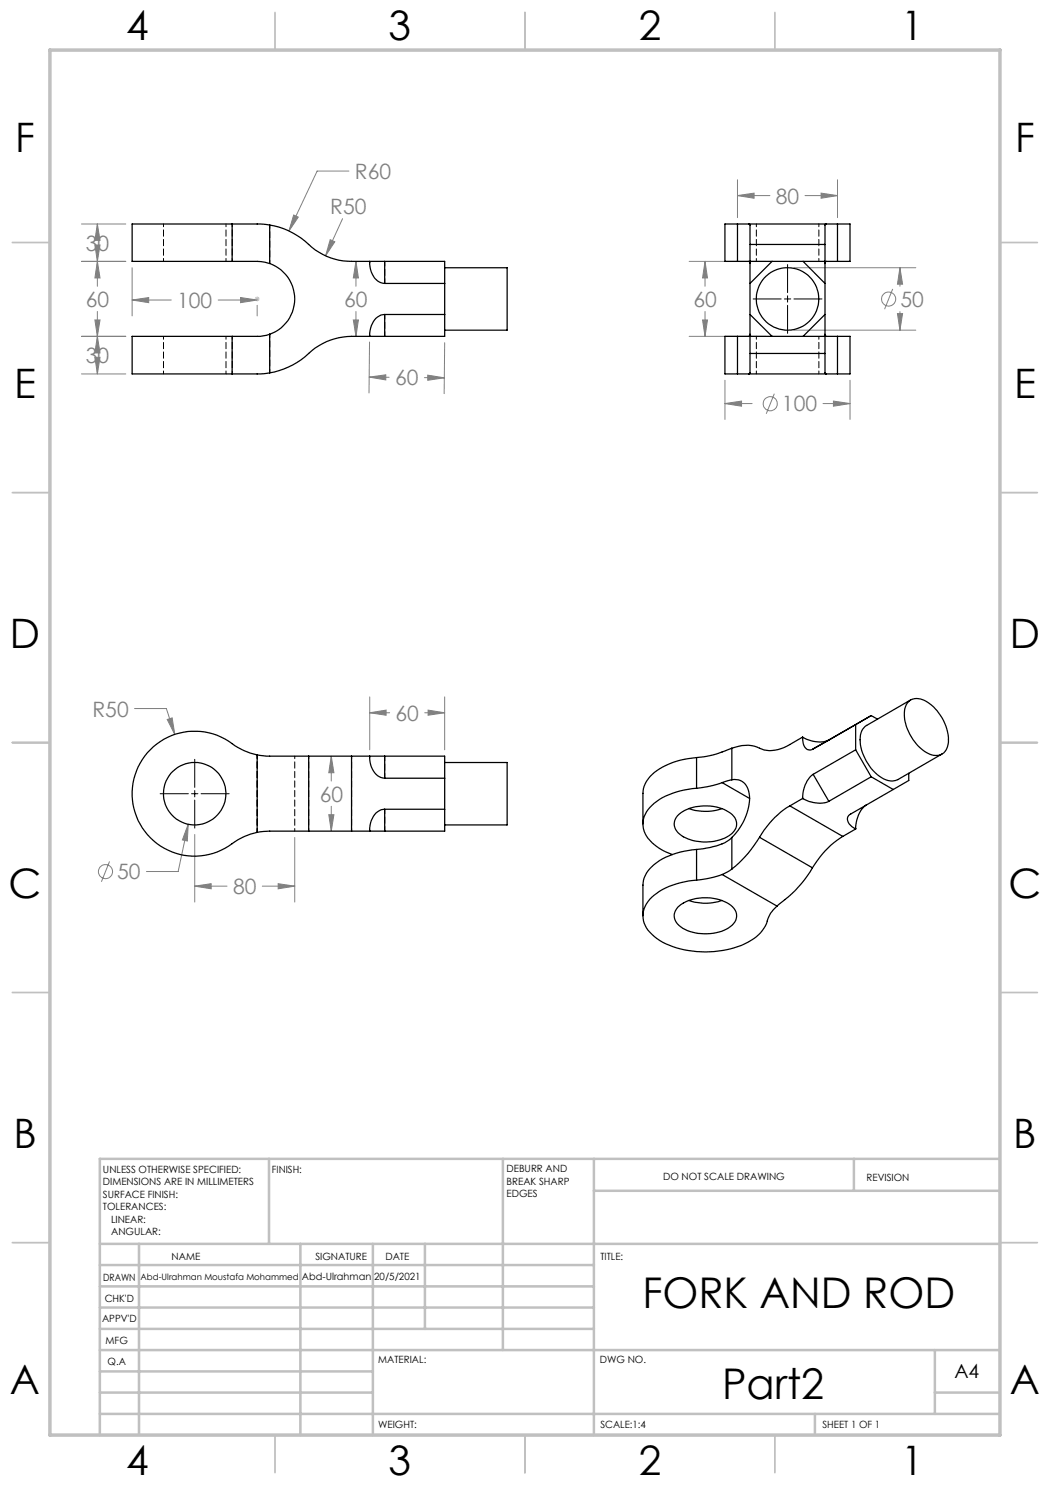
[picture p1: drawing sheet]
<svg xmlns="http://www.w3.org/2000/svg" width="210mm" height="297mm" viewBox="0 0 210 297" stroke-linecap="round" stroke-linejoin="round" font-family="sans-serif">
<g fill="none" stroke="#808080" stroke-width=".2">
<path d="M69.8 34.2h-6.4l-5.6 12M70.3 39.8h.1M147.5 35.9v7.6M147.5 39.1h6.5M147.5 39.1l3.3-.5v1zM161 39.1h6.5M164.2 38.6l3.3 .5-3.3 .5zM167.5 35.9v7.6M16.3 44.8h8.9M16.3 52.3h8.9M19 49h1l-.5 3.3zM19.5 44.8l.5 3.3h-1z"/>
<path d="M19.5 52.3l.5 3.3h-1zM19.5 44.8v1.2M19.5 51v6.3M26.4 53.5v9.7M48.1 59.5l3.3 .5-3.3 .5zM58.7 43l1 .4-1.9 2.8zM66 47.9l1 .5-1.9 2.7zM68.5 43.7l-3.4 7.4M71.2 52.3v5M71.2 52.3l.5 3.3h-1zM137.8 52.3h15.3M141 52.3v5"/>
<path d="M141 52.3l.5 3.3h-1zM158.8 53.5h24.4M178.5 57.8l-1.6 4M180 53.5v3.8M180 53.5l.5 3.3h-1zM16.3 67.3h8.9M16.3 74.8h8.9M19 64h1l-.5 3.3zM19 71.5h1l-.5 3.3zM19.5 67.3l.5 3.3h-1zM19.5 62.3v6.2M19.5 73.6v1.2"/>
<path d="M26.4 60l3.3-.5v1zM26.4 60h7.9M43.6 60h7.8M51.4 61.1v2.1M70.7 64h1l-.5 3.3zM71.2 62.3v5M73.8 75.4l4 .1M73.8 75.4l3.4-.4v1zM73.9 68.4l-.1 10.2M84.9 75.5l4 .1M85.5 75l3.4 .6-3.4 .5zM88.9 68.5l-.1 10.2"/>
<path d="M137.8 67.3h15.3M140.5 64h1l-.5 3.3zM141 62.3v5M145 76.1v7.8M154.9 78.7l-1.7 4.1M158.8 66h24.4M170 76.1v7.8M179.5 62.7h1l-.5 3.3zM180 62.3v3.7M145 80.7l3.3-.5v1zM145 80.7h5.4M164.6 80.7h5.4"/>
<path d="M166.7 80.2l3.3 .5-3.3 .5zM73.9 139.4v10.6M88.9 139.4v10.6M26.9 141.7h6.4l1.7 5.2M33.4 143.9l1-.3 .6 3.3zM66.3 151.2v5M66.3 151.2l.5 3.3h-1zM73.9 142.6l3.3-.6v1zM73.9 142.6h4M84.9 142.6h4M85.6 142l3.3 .6-3.3 .4zM21.9 172.3l-1.6 4.1"/>
<path d="M37.6 164.8l-.1 3.4-1-.2zM37.6 164.8l-2 9.5h-6.3M38.9 177.2l3.3-.5v1.1zM38.9 166.9v13.5M38.9 177.2h6.5M52.5 177.2h6.4M55.6 176.7l3.3 .5-3.3 .6zM58.9 167.5v12.9M65.8 162.9h1l-.5 3.3zM66.3 161.3v4.9"/>
<circle cx="177.7" cy="59.8" r="1.41"/>
<circle cx="154.1" cy="80.8" r="1.41"/>
<circle cx="21.1" cy="174.3" r="1.41"/>
</g>
<path d="M50.9 59.8h1M51.1 59.4l.7 .7M51.4 59.3v1M51.8 59.4l-.7 .7" fill="none" stroke="#c0c0c0" stroke-width=".2"/>
<path d="M150.6 59.8h5.6M156.9 59.8h1.3M157.5 52.9v5.6M157.5 59.2v1.2M158.8 59.8h5.6M157.5 61.1v5.6M32 158.7h5.7M38.3 158.7h1.3M38.9 151.9v5.6M38.9 158.1v1.3M40.2 158.7h5.6M38.9 160v5.6" fill="none" stroke="#000" stroke-width=".2"/>
<g fill="none" stroke="#c0c0c0" stroke-width=".35">
<path d="M55 2.5v7.5M105 2.5v7.5M155 2.5v7.5M2.5 48.5h7.5M200 48.5h7.5M2.5 98.5h7.5M200 98.5h7.5M2.5 148.5h7.5M200 148.5h7.5M2.5 198.5h7.5M200 198.5h7.5M2.5 248.5h7.5"/>
<path d="M200 248.5h7.5M55 287v7.5M105 287v7.5M155 287v7.5"/>
</g>
<g fill="none" stroke="#c0c0c0" stroke-width=".5">
<path d="M53.8 231.8v17M100.6 231.8v38.2M118.8 231.8v55.2M118.8 238.2h81.2M170.8 231.8v6.4M200 231.8h-180v55.2M20 248.8h180M20 257.3h98.8M20 253h98.8M27.8 248.8v38.2M60.1 248.8v38.2M74.6 248.8v38.2"/>
<path d="M85 248.8v17M20 265.8h98.8M20 261.5h98.8M20 278.5h54.6M20 274.3h54.6M20 270h180M187 278.5h13M187 270v12.8M20 282.8h180M163 282.8v4.2"/>
</g>
<path d="M10 10h190v277h-190z" fill="none" stroke="#c0c0c0" stroke-width=".7"/>
<g fill="#808080">
<path d="M48.1 59.5l3.3 .5-3.3 .5zM26.4 60l3.3-.5v1z"/>
<path d="M19.5 44.8l.5 3.3h-1zM19 49h1l-.5 3.3zM19.5 52.3l.5 3.3h-1zM19 64h1l-.5 3.3zM19.5 67.3l.5 3.3h-1zM19 71.5h1l-.5 3.3zM58.7 43l-.9 3.2 1.9-2.8zM66 47.9l-.9 3.2 1.9-2.7zM71.2 52.3l.5 3.3h-1zM70.7 64h1l-.5 3.3zM73.8 75.4l3.4-.4v1zM85.5 75l3.4 .6-3.4 .5zM180 53.5l.5 3.3h-1zM179.5 62.7h1l-.5 3.3zM141 52.3l.5 3.3h-1zM140.5 64h1l-.5 3.3zM164.2 38.6l3.3 .5-3.3 .5zM147.5 39.1l3.3-.5v1zM145 80.7l3.3-.5v1zM166.7 80.2l3.3 .5-3.3 .5zM33.4 143.9l1.6 3-.6-3.3zM37.6 164.8l-1.1 3.2 1 .2zM38.9 177.2l3.3-.5v1.1zM55.6 176.7l3.3 .5-3.3 .6zM65.8 162.9h1l-.5 3.3zM66.3 151.2l.5 3.3h-1zM73.9 142.6l3.3-.6v1zM85.6 142l3.3 .6-3.3 .4z"/>
</g>
<g fill="none" stroke="#000" stroke-width=".25">
<path d="M46.4 44.8h-20v7.5h20M46.4 44.8h5.6l1.9 .2M46.4 52.3h2.4a15.4 15.4 0 0 1 5.1 .4M46.4 44.8v7.5M53.9 45a15.5 15.5 0 0 1 8.5 4.5 12.3 12.3 0 0 0 7.9 2.8h3.6M53.9 52.7a7.5 7.5 0 0 1 5 7.1 7.5 7.5 0 0 1-5 7M53.9 45v7.7M73.9 52.3a4.3 4.3 0 0 0 2.3 4.2l.7 .2M73.9 52.3h3M76.9 52.3v4.4M76.9 56.7h12M76.9 52.3h12v15h-12"/>
<path d="M88.9 53.5h12.5v12.5h-12.5M147.5 52.3h1.1a1.68 1.68 0 0 1 1.4 .2v.2M147.5 44.8h2.3M147.5 44.8h-2.5v7.5h2.5M147.5 44.8v7.5M149.8 44.8h.1a2.64 2.64 0 0 1 .1 1.8v2.3M149.8 44.8h15.4M150 52.5v4.2M150 48.9v3.4M150 52.3h.1M150 52.3v.2M150 56.7v6.2"/>
<path d="M150 48.9h15M150.1 52.3h4.3M150.1 52.3l-.1 .2M154.4 52.3h6.2M154.4 52.3l-4.4 4.4M160.6 52.3h4.3M160.6 52.3l4.4 4.4M164.9 52.3h.1M164.9 52.3l.1 .2M165 52.5v4.2M165 48.9v3.4M165 52.3v.2"/>
<path d="M165 56.7v6.2M165.2 44.8h-.1a6.5 6.5 0 0 0-.1 2.8v1.3M165.2 44.8h2.3M167.5 52.3h-1.1a1.68 1.68 0 0 0-1.4 .2v.2M167.5 44.8h2.5v7.5h-2.5M167.5 44.8v7.5M46.4 67.3h-20v7.5h20M46.4 67.3v7.5M53.9 66.8a19.1 19.1 0 0 1-6.3 .5h-1.2M53.9 74.6l-1.8 .2h-5.7M53.9 66.8v7.8M73.9 67.3h3"/>
<path d="M73.9 67.3a23.3 23.3 0 0 0-6.2 .3 13.3 13.3 0 0 0-6.7 3.8 15.6 15.6 0 0 1-7.1 3.2M76.9 62.9a3.6 3.6 0 0 0-3 3.7v.7M76.9 62.9v4.4M76.9 62.9h12M147.5 74.8h2.3M147.5 67.3h-2.5v7.5h2.5M147.5 67.3v7.5M149.8 74.8h15.4M150 62.9v4.2M150 67.3v3.4M150 70.7v2.3a2.64 2.64 0 0 1-.1 1.8h-.1M150 66.8l-.1 .5h-2.4"/>
<path d="M150 67.3h.1M150 67.1v.2M150 62.9l4.4 4.4M150 67.1l.1 .2M150 70.7h15M150.1 67.3h4.3M154.4 67.3h6.2M160.6 67.3h4.3M164.9 67.3h.1M165 62.9v4.2M165 67.3v3.4M165 70.7v2.3a2.64 2.64 0 0 0 .1 1.8h.1"/>
<path d="M165 66.8l.1 .5h2.4M165 67.1v.2M165 62.9l-4.4 4.4M165 67.1l-.1 .2M165.2 74.8h2.3M167.5 67.3h2.5v7.5h-2.5M167.5 67.3v7.5M182.1 140l-8.8 5.1a3.2 3.2 0 0 0-1.3 3.3 9.2 9.2 0 0 0 5.6 7.7l.8 .1 1.2-.3 8.8-5.1M51.4 151a16.4 16.4 0 0 1-6.4-3.2 12.5 12.5 0 0 0-18.5 12.2 12.5 12.5 0 0 0 20.5 8.3l1.8-1 2.6-.8M51.4 151a36.3 36.3 0 0 0 7.2 .2h3.1M51.4 151v15.5M61.7 151.2h8.6"/>
<path d="M61.7 151.2v15M70.3 151.2v15M70.3 151.2h3.6M73.9 151.2a4.3 4.3 0 0 0 2.3 4.3l.7 .1M73.9 151.2h3M76.9 151.2v4.4M76.9 151.2h12v15h-12M76.9 155.6h12M88.9 152.5h12.5v12.5h-12.5M139.3 157.7a14.4 14.4 0 0 0-9.3 3.8 4.7 4.7 0 0 0 .4 7.1l2.1 1.5 2 .8M139.3 151.5a14.4 14.4 0 0 0-9.3 3.9l-.7 .9-.6 1.4-.1 7.1M139.3 151.5v6.2"/>
<path d="M144.4 156.5a20.9 20.9 0 0 1-5.1 1.2M144.4 156.5l5.5 3.2M146.4 156a2.86 2.86 0 0 1 3.4 2.7 11.1 11.1 0 0 1-3.4 8.8M146.4 156l-2 .5M146.4 149.6l-.9 .4a17.8 17.8 0 0 1-6.2 1.5M146.4 149.6v6.4M160.5 147.4a18.6 18.6 0 0 1-4.4 2.4 5.4 5.4 0 0 1-4.7-.4 7.4 7.4 0 0 0-5 .2M160.5 147.6a2.29 2.29 0 0 0 1.2 2.4h.4l.5-.2M160.5 147.4v.2M160.5 159.6v.1M160.5 159.7l-2.5 1.5M160.5 159.7h.1"/>
<path d="M160.5 159.6l.1 .1M160.5 147.4l.1 .1M160.6 159.7a6 6 0 0 0 5.2 .6M160.6 147.5a6 6 0 0 0 5.2 .5M160.6 147.5l-.1 .1M162.6 154.9a6 6 0 0 0-2.1 4.7M162.6 149.8l8.5-4.9v5.1M162.6 154.9l3.2 5.4M165.8 148l-3.2 1.8M171.1 150l-8.5 4.9M171.1 150l3.1 5.4M174.2 155.4l4.4 2.5"/>
<path d="M174.2 155.4l-8.4 4.9M175.5 143.8l-1.3-.7-8.4 4.9M178.6 157.9l-8.5 4.9a1.29 1.29 0 0 0 0 2.3l.9 .6M181.7 140.3a2.87 2.87 0 0 1 3.7 .1 9.3 9.3 0 0 1 4.2 8.5 2.57 2.57 0 0 1-4.2 1.7 9.4 9.4 0 0 1-4.4-8.9l.3-.8zM181.8 154.7v1.4l-3.2 1.8M61.7 166.2h-4a31.8 31.8 0 0 0-6.3 .3M61.7 166.2h8.6M70.3 166.2h3.6M73.9 166.2h3M76.9 161.9a3.6 3.6 0 0 0-3 3.7v.6M76.9 161.9v4.3M76.9 161.9h12"/>
<path d="M135.5 163.2a8.8 8.8 0 0 1 8.8-1.5 3.9 3.9 0 0 1 3 2.9 3.3 3.3 0 0 1-2.4 3 9.4 9.4 0 0 1-9-.8 2.39 2.39 0 0 1-.4-3.6zM137.8 161.7a10 10 0 0 0 6.6 0M139.3 176a13.6 13.6 0 0 0-9.7 4.3 4.7 4.7 0 0 0 .8 6.6 15.6 15.6 0 0 0 10.6 3.5 16.3 16.3 0 0 0 10.7-3.5 6.9 6.9 0 0 0 2-3.5l.4-.8 1.3-1.4M139.3 169.9a14.4 14.4 0 0 0-9.3 3.8l-.7 .9-.6 1.5-.1 7.1M139.3 169.9v6.1M144.4 174.9a20.9 20.9 0 0 1-5.1 1.1M144.4 174.9l11 6.3M146.4 173.8l-2 1.1M146.4 167.5a10.8 10.8 0 0 1-6.4 2.3l-.7 .1M146.4 167.5v6.3M151.9 167.5a23.1 23.1 0 0 1-5.5 6.3M151.9 167.5l10.6 6.1"/>
<path d="M158 161.2a16.9 16.9 0 0 0-6.1 6.3M158 161.2l10.6 6.1M162.5 173.6a24.6 24.6 0 0 1-7.1 7.6M168.6 167.3a18.5 18.5 0 0 0-6.1 6.3M171 165.7l.1 .1M171.1 165.7v.1M171.1 165.8l-2.5 1.5M171.1 165.7h-.1M173.2 161a5.9 5.9 0 0 0-2.1 4.7M135.6 181.4a9.1 9.1 0 0 1 10.9 0 2.54 2.54 0 0 1-.8 4.2 9.6 9.6 0 0 1-9.5-.2 2.49 2.49 0 0 1-.6-4zM137.8 180.1a9.9 9.9 0 0 0 6.6 0"/>
<circle cx="157.5" cy="59.8" r="6.3"/>
<circle cx="38.9" cy="158.7" r="6.2"/>
</g>
<path d="M32.7 44.8v7.5M45.2 52.3v-7.5M46.5 44.8v7.5M151.3 44.8v7.5M163.8 52.3v-7.5M32.7 67.3v7.5M45.2 74.8v-7.5M46.5 67.3v7.5M151.3 67.3v7.5M163.8 74.8v-7.5" fill="none" stroke="#000" stroke-width=".2" stroke-dasharray="1.3 .6" stroke-dashoffset=".7"/>
<path d="M77 56.7v-4.4M77 67.3v-4.4M77 155.6v-4.4M77 166.2v-4.4" fill="none" stroke="#000" stroke-width=".2" stroke-dasharray="1.3 .6" stroke-dashoffset=".3"/>
<path d="M54 52.7v-7.7M54 74.6v-7.8" fill="none" stroke="#000" stroke-width=".2" stroke-dasharray="1.3 .6" stroke-dashoffset=".6"/>
<path d="M149.8 52.3h.2M165 52.3h.3M149.8 67.3h.2M165 67.3h.3" fill="none" stroke="#000" stroke-width=".2" stroke-dasharray="1.3 .6"/>
<path d="M51.5 151v15.5" fill="none" stroke="#000" stroke-width=".2" stroke-dasharray="1.3 .6" stroke-dashoffset=".5"/>
<path d="M61.7 151.2v15M70.3 151.2v15M59 166.2v-15" fill="none" stroke="#000" stroke-width=".2" stroke-dasharray="1.3 .6" stroke-dashoffset=".8"/>
<g font-size="8.5">
<text x="128.5" y="261.6">FORK AND ROD</text>
<text x="144.4" y="279.7">Part2</text>
</g>
<g font-size="8.1">
<text x="25.2" y="8">4</text>
<text x="77.7" y="8">3</text>
<text x="127.7" y="8">2</text>
<text x="180.2" y="8">1</text>
<text x="3" y="30.4">F</text>
<text x="203" y="30.4">F</text>
<text x="2.8" y="79.6">E</text>
<text x="202.8" y="79.6">E</text>
<text x="2" y="129.6">D</text>
<text x="202" y="129.6">D</text>
<text x="1.7" y="179.6">C</text>
<text x="201.7" y="179.6">C</text>
<text x="2.7" y="229.6">B</text>
<text x="202.7" y="229.6">B</text>
<text x="2" y="278.9">A</text>
<text x="202" y="278.9">A</text>
<text x="25.2" y="295">4</text>
<text x="77.7" y="295">3</text>
<text x="127.7" y="295">2</text>
<text x="180.2" y="295">1</text>
</g>
<g font-size="4.2" fill="#808080">
<text x="71" y="35.8">R60</text>
<text x="155.2" y="40.7">80</text>
<text x="66" y="42.8">R50</text>
<text x="17.2" y="50.1">30</text>
<text x="17.2" y="61.4">60</text>
<text x="35.4" y="61.6">100</text>
<text x="68.9" y="61.4">60</text>
<text x="138.7" y="61.4">60</text>
<text x="180.1" y="61.3">50</text>
<text x="17.2" y="72.6">30</text>
<text x="79" y="77.1">60</text>
<text x="156.4" y="82.3">100</text>
<text x="18.5" y="143.3">R50</text>
<text x="79.1" y="144.1">60</text>
<text x="63.9" y="160.3">60</text>
<text x="23.4" y="175.9">50</text>
<text x="46.6" y="178.8">80</text>
</g>
<text font-size="3.9" x="190.9" y="275.5">A4</text>
<g font-size="2">
<text x="20.6" y="234.6">UNLESS OTHERWISE SPECIFIED:</text>
<text x="20.6" y="237.1">DIMENSIONS ARE IN MILLIMETERS</text>
<text x="20.6" y="239.6">SURFACE FINISH:</text>
<text x="54.4" y="234.6">FINISH:</text>
<text x="101.3" y="234.5">DEBURR AND</text>
<text x="101.3" y="237">BREAK SHARP</text>
<text x="101.3" y="239.5">EDGES</text>
<text x="132.6" y="236">DO NOT SCALE DRAWING</text>
<text x="173.3" y="236.2">REVISION</text>
<text x="20.6" y="242.1">TOLERANCES:</text>
<text x="22.2" y="244.6">LINEAR:</text>
<text x="22.2" y="247.1">ANGULAR:</text>
<text x="34.3" y="252">NAME</text>
<text x="63.1" y="251.9">SIGNATURE</text>
<text x="77.1" y="251.9">DATE</text>
<text x="120.1" y="251.9">TITLE:</text>
<text x="20.6" y="256.1">DRAWN</text>
<text x="60.4" y="255.9">Abd-Ulrahman</text>
<text x="74.8" y="255.9">20/5/2021</text>
<text x="20.9" y="260.3">CHK'D</text>
<text x="20.4" y="264.4">APPV'D</text>
<text x="21.1" y="268.8">MFG</text>
<text x="21.5" y="273">Q.A</text>
<text x="75.6" y="272.5">MATERIAL:</text>
<text x="120" y="272.5">DWG NO.</text>
<text x="75.6" y="285.5">WEIGHT:</text>
<text x="120.1" y="285.6">SCALE:1:4</text>
<text x="164.5" y="285.6">SHEET 1 OF 1</text>
</g>
<text font-size="1.8" x="28.1" y="256">Abd-Ulrahman Moustafa Mohammed</text>
</svg>
